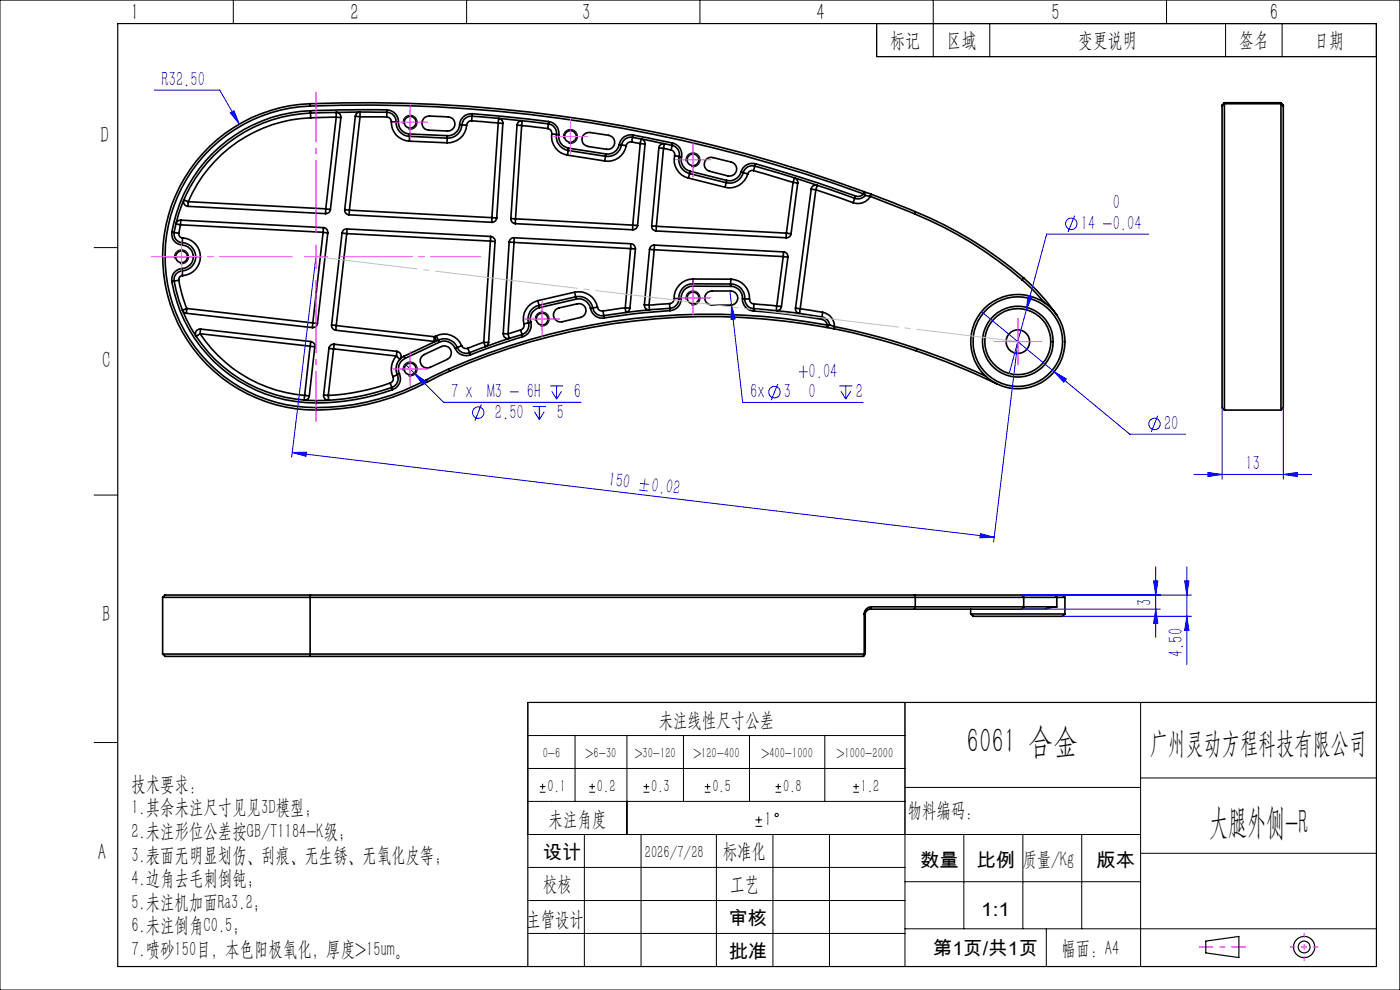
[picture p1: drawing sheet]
<svg xmlns="http://www.w3.org/2000/svg" width="297mm" height="210mm" viewBox="0 0 297 210" stroke-linecap="round" stroke-linejoin="round" font-family="sans-serif">
<g fill="none" stroke="#000" stroke-width=".35">
<path d="M65.8 22a306.1 306.1 0 0 1 117.5 18.7M65.8 22a32.5 32.5 0 0 0-31.3 33.1 32.5 32.5 0 0 0 32.5 31.9M65.8 22v.5M65.8 22.5a32 32 0 0 0-30.8 32.6 32 32 0 0 0 32 31.4M65.8 22.5a305.9 305.9 0 0 1 117.4 18.6M65.9 23.5a31.1 31.1 0 0 0-29.5 25.7M65.9 24a30.6 30.6 0 0 0-29 25.3M65.9 24v1M65.9 23.5v.5M65.9 25a29.4 29.4 0 0 0-26 17.8M71.3 24.8v-.9a.88 .88 0 0 1 1 1M71.3 24.8l1 .1"/>
<path d="M71.3 24.8l-5.4 .2M71.3 24.8l-2.2 19.5M72.3 24.9l-2.2 19.5M75.4 24.7a.83 .83 0 0 1 1-.9v1M75.4 24.7l1 .1M75.4 24.7l-2.3 19.8M76.4 24.8h5.7M76.4 24.8l-2.3 19.8M82.1 23.3a2.53 2.53 0 0 1 2.4 2.6M82.1 23.3h-10.2l-6 .2M82.1 23.8a1.99 1.99 0 0 1 1.9 2.1M82.1 23.8l-16.2 .2"/>
<path d="M82.1 24.8a.96 .96 0 0 1 .9 1M82.1 23.8v1M82.1 23.3v.5M83 25.8a4 4 0 0 0 3.8 4.1M83 25.8l1 .1M84 25.9a3 3 0 0 0 2.9 3M84 25.9h.5M84.5 25.9a2.47 2.47 0 0 0 2.4 2.5M86.8 29.9l8 .4M86.9 28.9l-.1 1M86.9 28.4l8 .4M86.9 28.4v.5"/>
<path d="M86.9 28.9l8 .4M90.2 24.9l.9-.3 4 .2a1.5 1.5 0 0 1 1.4 1.6 1.5 1.5 0 0 1-1.6 1.4l-4-.2a1.51 1.51 0 0 1-1.3-1.1 1.51 1.51 0 0 1 .6-1.6zM94.9 29.3l-.1 1M94.9 28.8v.5M97.5 26.4a2.53 2.53 0 0 1-2.6 2.4M97.5 26.4l.5 .1M98 26.5a3 3 0 0 1-3.1 2.8M98 26.5l1 .1M99 26.6a4 4 0 0 1-4.2 3.7M100 25.6l5.7 .5M100 25.6a1.03 1.03 0 0 0-1 1M100.1 24.7a1.93 1.93 0 0 0-2.1 1.8"/>
<path d="M100.1 24.7l6.1 .4 10.1 1.2M100.1 24.7l-.1 .9M100.2 24.1l16.2 1.7M100.2 24.1a2.47 2.47 0 0 0-2.7 2.3M100.2 24.1l-.1 .6M105.7 26.1l.1-.9a.87 .87 0 0 1 .9 1M105.7 26.1l1 .1M105.7 26.1l-1.3 20.1M106.7 26.2l-1.3 20M109.7 26.6a.84 .84 0 0 1 1.1-.9l-.1 .9M109.7 26.6h1M109.7 26.6l-1.3 19.8"/>
<path d="M110.7 26.6l5.5 .7M110.7 26.6l-1.3 19.8M116.2 27.3a.97 .97 0 0 1 .9 1.1M116.3 26.3a2.01 2.01 0 0 1 1.7 2.2M116.3 26.3l-.1 1M116.4 25.8a2.5 2.5 0 0 1 2.1 2.8M116.4 25.8l-.1 .5M117.1 28.4a4 4 0 0 0 3.3 4.5M117.1 28.4l.9 .1M118 28.5a3 3 0 0 0 2.5 3.4M118 28.5l.5 .1M118.5 28.6a2.5 2.5 0 0 0 2.1 2.8"/>
<path d="M120.4 32.9l7.9 1.2M120.5 31.9l-.1 1M120.5 31.9l7.9 1.3M120.6 31.4l7.9 1.3M120.6 31.4l-.1 .5M123.9 28.5l.4-.3 .9-.1 4 .6a1.5 1.5 0 0 1 1.2 1.7 1.5 1.5 0 0 1-1.7 1.3l-4-.6a1.5 1.5 0 0 1-1.2-1 1.5 1.5 0 0 1 .4-1.6zM128.4 33.2l-.1 .9M128.5 32.7l-.1 .5M131.4 30.6a2.51 2.51 0 0 1-2.9 2.1M131.4 30.6l.5 .1M131.9 30.7a2.93 2.93 0 0 1-3.5 2.5M131.9 30.7l1 .2"/>
<path d="M132.9 30.9a4 4 0 0 1-4.6 3.2M134 30.1l1.8 .4M134 30.1a.94 .94 0 0 0-1.1 .8M134.2 29.1a1.97 1.97 0 0 0-2.3 1.6M134.2 29.1l8.4 1.8M134.2 29.1l-.2 1M134.3 28.6l8.4 1.8M134.3 28.6a2.45 2.45 0 0 0-2.9 2M134.3 28.6l-.1 .5M135.8 30.5l.2-1a1.05 1.05 0 0 1 .8 1M135.8 30.5h1M135.8 30.5l-1.6 17.3"/>
<path d="M136.8 30.5l-1.5 17.3M139.8 31.4a.9 .9 0 0 1 1.2-.8l-.2 .9M139.8 31.4l1 .1M139.8 31.4l-1.5 16.5M140.8 31.5l1.6 .3M140.8 31.5l-1.6 16.5M142.4 31.8a1.06 1.06 0 0 1 .7 1.2M142.6 30.9a1.93 1.93 0 0 1 1.5 2.3M142.6 30.9l-.2 .9M142.7 30.4a2.47 2.47 0 0 1 1.9 2.9M142.7 30.4l-.1 .5M143.1 33a4 4 0 0 0 2.9 4.8"/>
<path d="M143.1 33l1 .2M144.1 33.2a3 3 0 0 0 2.2 3.6M144.1 33.2l.5 .1M144.6 33.3a2.54 2.54 0 0 0 1.8 3M146 37.8l7.8 1.9M146.3 36.8l-.3 1M146.3 36.8l7.8 2M146.4 36.3l7.8 2M146.4 36.3l-.1 .5M149.9 33.7l.9-.3 4.4 1a1.51 1.51 0 0 1 1 1.8 1.51 1.51 0 0 1-1.8 1.1l-3.9-1a1.5 1.5 0 0 1-.6-2.6zM154.1 38.8l-.3 .9M154.2 38.3l-.1 .5"/>
<path d="M157.2 36.5a2.56 2.56 0 0 1-3 1.8M157.2 36.5l.5 .1M157.7 36.6a2.96 2.96 0 0 1-3.6 2.2M157.7 36.6l.9 .3M158.6 36.9a4 4 0 0 1-4.8 2.8M159.8 36.2l8.4 2.5M159.8 36.2a.99 .99 0 0 0-1.2 .7M160.1 35.2a2 2 0 0 0-2.4 1.4M160.1 35.2a285.1 285.1 0 0 1 21.2 6.9M160.1 35.2l-.3 1M160.3 34.7a328.4 328.4 0 0 1 21.2 6.9M160.3 34.7a2.5 2.5 0 0 0-3.1 1.8"/>
<path d="M160.3 34.7l-.2 .5M168.2 38.7l.3-1a.99 .99 0 0 1 .7 1.1M168.2 38.7l1 .1M168.2 38.7l-1.4 10.8M169.2 38.8l-1.4 10.8M259.3 22.5v64l.5 .5M259.8 22v65M259.8 21.8v.2M259.8 21.8l-.5 .5v.2M259.8 21.8h11.9M259.8 22l-.5 .5M259.8 22h11.9"/>
<path d="M271.7 22v65M271.7 21.8v.2M271.7 21.8l.5 .5v.2M271.7 22l.5 .5M272.2 22.5v64l-.5 .5M36.4 49.2a2.38 2.38 0 0 0 2.2 2.8M36.4 59.7a31 31 0 0 0 30.6 25.8M36.4 49.2l.5 .1M36.9 59.6a30.5 30.5 0 0 0 30.1 25.4M36.9 49.3a1.84 1.84 0 0 0 1.8 2.2M36.9 49.3l1 .2M36.9 59.6l-.5 .1"/>
<path d="M37.9 49.5a.85 .85 0 0 0 .8 1M37.9 59.4l-1 .2M37.9 59.4l.7 3.1 1 2.9M38.3 47.7l-.4 1.8M38.3 47.7l30.2 1.6M38.3 46.7a1.07 1.07 0 0 0-1 .8l1 .2M38.3 46.7v1M38.3 46.7l30.3 1.6M38.6 52a2.49 2.49 0 0 1 2.4 2.5 2.49 2.49 0 0 1-2.4 2.5M38.6 57a2.38 2.38 0 0 0-2.2 2.7M38.6 57l.1 .5M38.7 57.5a1.88 1.88 0 0 0-1.8 2.1"/>
<path d="M38.7 51.5a3 3 0 0 1 2.8 3 3 3 0 0 1-2.8 3M38.7 57.5v1M38.7 51.5l-.1 .5M38.7 50.5v1M38.7 58.5a.8 .8 0 0 0-.8 .9M38.7 50.5a4 4 0 0 1 3.8 4 4 4 0 0 1-3.8 4M39.9 43.8l29.2 1.5M39.9 42.8l-.8-.4a.9 .9 0 0 0 .8 1.4M39.9 42.8v1M39.9 42.8l29.2 1.5M68.5 49.3l1 .1M68.5 49.3l-2.1 19.2"/>
<path d="M68.6 48.3a.98 .98 0 0 1 .9 1.1M68.6 48.3l-.1 1M69.1 44.3l1 .1M69.1 44.3v1M69.5 49.4l-2.2 19.2M70.1 44.4a.97 .97 0 0 1-1 .9M72.6 49.5l1 .1M72.6 49.5l-2.3 19.4M73.1 44.5a.97 .97 0 0 0 1 1.1M73.1 44.5l1 .1M73.6 49.6l-2.3 19.5M73.6 49.6l30.4 1.5"/>
<path d="M73.6 48.6a.96 .96 0 0 0-1 .9M73.6 48.6v1M73.6 48.6l30.5 1.6M74.1 45.6l30.2 1.6M74.1 44.6v1M74.1 44.6l30.3 1.6M104 51.1l1 .1M104 51.1l-1.4 21.5M104.1 50.2a1.03 1.03 0 0 1 .9 1M104.1 50.2l-.1 .9M104.4 46.2l-.1 1M104.4 46.2h1"/>
<path d="M105 51.2l-1.4 21.5M105.4 46.2a1.03 1.03 0 0 1-1.1 1M108 51.4h1M108 51.4l-1.2 19.4M108.4 46.4a1.02 1.02 0 0 0 .9 1M108.4 46.4h1M109 51.4l-1.2 19.4M109 51.4l24.8 1.3M109.1 50.4a1.03 1.03 0 0 0-1.1 1M109.1 50.4l-.1 1M109.1 50.4l24.7 1.3M109.3 47.4l24.9 1.3"/>
<path d="M109.4 46.4l-.1 1M109.4 46.4l24.8 1.4M133.8 52.7l1 .1M133.8 52.7l-1.2 12.6M133.8 51.7a1.03 1.03 0 0 1 1 1.1M133.8 51.7v1M134.2 47.8h1.1M134.2 47.8v.9M134.8 52.8l-1.2 12.6M135.3 47.8a1.03 1.03 0 0 1-1.1 .9M137.8 52.9l1 .1M137.8 52.9l-1.1 11.8"/>
<path d="M138.3 47.9a.98 .98 0 0 0 .9 1.1M138.3 47.9l.9 .1M138.8 53l27.4 1.4M138.8 53l-1.1 11.7M138.8 52a.97 .97 0 0 0-1 .9M138.8 52v1M138.8 52l27.4 1.4M139.2 49l27.6 1.4M139.2 48v1M139.2 48l27.6 1.5M147 59.2v1M147 59.2a4 4 0 0 0-4 4.2"/>
<path d="M147 59.2h8M155 59.2v1M155 59.2a4 4 0 0 1 4 4.2M166.2 54.4l.9 .2M166.2 54.4l-1.4 10.5M166.2 53.4a.98 .98 0 0 1 .9 1.2M166.2 53.4v1M166.8 49.5v.9M166.8 49.5l1 .1M167.1 54.6l-1.3 10.4M167.8 49.6a.97 .97 0 0 1-1 .8M172.1 40.1a.96 .96 0 0 1 1.3-.8l-.3 .9"/>
<path d="M172.1 40.1l1 .1M172.1 40.1l-3.3 25.3M173.1 40.2l7.9 2.8M173.1 40.2l-3.3 25.3M181.3 42.1l-.3 .9M181.5 41.6l-.2 .5M183.2 41.1a1.47 1.47 0 0 1-1.7 .5M183.2 41.1l.4 .3M183.3 40.7l1.5 .5M183.3 40.7l-.1 .4M183.3 40.7l.3 .7M183.6 41.4a2.02 2.02 0 0 1-2.3 .7"/>
<path d="M183.6 41.4l1 .3M184.6 41.7a2.96 2.96 0 0 1-3.6 1.3M184.6 41.7l9.4 3.7M184.8 41.2l9.4 3.7M184.8 41.2l-.2 .5M194 45.4a81.9 81.9 0 0 1 22.8 14M194.2 44.9a83.8 83.8 0 0 1 23 14.1M194.2 44.9l-.2 .5M216.8 59.4l2.5 2.3 2.3 2.5M217.2 59a44.5 44.5 0 0 1 7 7.8M217.2 59l-.4 .4M39.5 66.5l26.8 3"/>
<path d="M39.6 65.4l-.7 .3a.32 .32 0 0 0-.1 .4 .32 .32 0 0 0 .3 .2l.4 .2M39.6 65.4l-.1 1.1M39.6 65.4l26.8 3.1M42.4 70.8a29.6 29.6 0 0 0 22.2 13.1M42.4 70.8l23.4 2.6M42.5 69.8a.99 .99 0 0 0-.9 .5 .99 .99 0 0 0 0 1.1l.8-.6M42.5 69.8l-.1 1M42.5 69.8l23.4 2.7M65.8 73.4l1 .2M65.8 73.4l-1.2 10.5M65.9 72.5a.97 .97 0 0 1 .9 1.1M65.9 72.5l-.1 .9"/>
<path d="M66.4 68.5l-.1 1M66.4 68.5l.9 .1M66.8 73.6l-1.2 10.4M67.3 68.6a.97 .97 0 0 1-1 .9M69.8 73.9l1 .1M69.8 73.9l-1.1 9.9M70.3 68.9a1.03 1.03 0 0 0 .9 1.2M70.3 68.9l1 .2M70.8 74l-1.2 9.9M70.8 74l13.3 1.5M70.9 73a1.03 1.03 0 0 0-1.1 .9M70.9 73l-.1 1"/>
<path d="M70.9 73l13.3 1.5M71.2 70.1l20.8 2.3M71.3 69.1l-.1 1M71.3 69.1l20.9 2.3M83.4 79.9a1 1 0 0 1-.6 1.3M84.1 75.5a4.1 4.1 0 0 0-.7 4.4M84.2 74.5a1.02 1.02 0 0 1 .6 1.7l-.7-.7M84.2 74.5l-.1 1M84.3 79.5a2.03 2.03 0 0 1-1.2 2.7M84.3 79.5l-.9 .4M84.7 79.3a2.49 2.49 0 0 1-1.4 3.3M84.7 79.3l-.4 .2"/>
<path d="M85.7 75.6a2.99 2.99 0 0 0-1.4 3.9M85.7 75.6l.2 .4M85.9 76a2.48 2.48 0 0 0-1.2 3.3M89.6 75.5l4-2a1.5 1.5 0 0 1 2 .7 1.5 1.5 0 0 1-.7 2l-3.6 1.7a1.49 1.49 0 0 1-1.9-.5 1.49 1.49 0 0 1 .2-1.9zM92.2 71.4l.4 .9-.6 .1M92.2 71.4l-.2 1M92.5 71.3l.5 .8M92.5 71.3a4 4 0 0 1 5.4 2M92.5 71.3l-.3 .1M93 72.1a3 3 0 0 1 4 1.6M93 72.1l-7.3 3.5M93 72.1l.2 .5"/>
<path d="M93.2 72.6a2.49 2.49 0 0 1 3.4 1.3M93.2 72.6l-7.3 3.4M95.2 78.3l-4.8 2.3M95.2 78.3l.2 .4M95.4 78.7l-4.7 2.3M96.6 73.9a2.54 2.54 0 0 0 3.2 1.4M97 73.7a2.03 2.03 0 0 0 2.6 1.1M97 73.7l-.4 .2M97.9 73.3l-.9 .4M97.9 73.3a1.03 1.03 0 0 0 1.3 .6M99.2 73.9l.4 .9M99.6 74.8l.2 .5"/>
<path d="M102.6 72.6l.3 .8a.76 .76 0 0 0 .7-.7M102.6 72.6l1 .1M102.6 72.6l-3.4 1.3M106.8 70.8a.92 .92 0 0 0 1.3 .9l-.3-.9M106.8 70.8h1M110.5 70l.2 1M110.5 70l-2.7 .8M110.7 71l-4.2 1.3-6.9 2.5M110.7 71l.2 .4M110.9 71.4l-5.6 1.8-5.5 2.1M111.2 68.7a1.01 1.01 0 0 1-.7 1.3M112.1 68.5a2.06 2.06 0 0 1-1.4 2.5"/>
<path d="M112.1 68.5l-.9 .2M112.6 68.3a2.58 2.58 0 0 1-1.7 3.1M112.6 68.3l-.5 .2M114.1 63.8l.2 1M114.1 63.8a4 4 0 0 0-2.9 4.9M114.3 64.8a2.98 2.98 0 0 0-2.2 3.7M114.3 64.8l.1 .5M114.4 65.3a2.43 2.43 0 0 0-1.8 3M117.8 65.8l.8-.5 3.9-.9a1.48 1.48 0 0 1 1.8 1.2 1.48 1.48 0 0 1-1.1 1.7l-4 1a1.5 1.5 0 0 1-1.6-.8 1.5 1.5 0 0 1 .2-1.7zM121.9 62a4.1 4.1 0 0 1 4.9 3.1M121.9 62l.2 1M121.9 62l-7.8 1.8"/>
<path d="M122.1 63a3 3 0 0 1 3.7 2.3M122.1 63l.1 .5M122.1 63l-7.8 1.8M122.2 63.5a2.53 2.53 0 0 1 3.1 1.9M122.2 63.5l-7.8 1.8M125.3 65.4a2.52 2.52 0 0 0 2.9 2M125.8 65.3a1.96 1.96 0 0 0 2.3 1.6M125.8 65.3l-.5 .1M126.8 65.1l-1 .2M126.8 65.1a.97 .97 0 0 0 1.1 .9M127.9 66l.2 .9M128.1 66.9l.1 .5"/>
<path d="M132.6 65.3l.2 .9a.83 .83 0 0 0 .8-.8M132.6 65.3l1 .1M132.6 65.3l-4.7 .7M136.7 64.7a.9 .9 0 0 0 1.1 .9l-.1-.9M136.7 64.7h1M142 64.4l.1 1M142 64.4l-4.3 .3M142.1 65.4a140.1 140.1 0 0 0-14 1.5M142.1 65.4v.5M142.1 65.9a137.9 137.9 0 0 0-13.9 1.5M143 63.4a1.09 1.09 0 0 1-1 1M144 63.3a2.05 2.05 0 0 1-1.9 2.1"/>
<path d="M144 63.3l-1 .1M144.5 63.3a2.47 2.47 0 0 1-2.4 2.6M144.5 63.3h-.5M147 60.7a2.47 2.47 0 0 0-2.5 2.6M147 60.2a2.96 2.96 0 0 0-3 3.1M147 60.7h8M147 60.2v.5M147 60.2h8M149.8 62.3l.8-.5 .4-.1h4a1.5 1.5 0 0 1 1.5 1.5 1.5 1.5 0 0 1-1.5 1.5h-4a1.52 1.52 0 0 1-1.2-2.4zM155 60.7a2.47 2.47 0 0 1 2.5 2.7M155 60.2a2.96 2.96 0 0 1 3 3.2M155 60.2v.5"/>
<path d="M157.5 63.4a2.48 2.48 0 0 0 2.3 2.6M157.5 63.4h.5M158 63.4a1.99 1.99 0 0 0 1.9 2.1M158 63.4h1M159 63.4a.97 .97 0 0 0 .9 1.1M159.8 66a149.1 149.1 0 0 1 14.5 1.7M159.9 65.5a148.1 148.1 0 0 1 14.4 1.7M159.9 65.5l-.1 .5M159.9 64.5v1M159.9 64.5l4.9 .4M164.8 64.9l-.1 .9a.86 .86 0 0 0 1.1-.8M164.8 64.9l1 .1"/>
<path d="M168.8 65.4a.97 .97 0 0 0 .8 1.1l.2-1M168.8 65.4l1 .1M169.8 65.5l4.7 .7M174.3 67.7a1.53 1.53 0 0 1 1.2 1.3M174.3 67.2a2.02 2.02 0 0 1 1.7 1.7M174.3 67.2v.5M174.5 66.2l-.2 1M174.5 66.2a3.1 3.1 0 0 1 2.5 3.1M175.4 69.5a136.9 136.9 0 0 0-80 9.2M175.4 69.5l1.5 .2M175.5 69a136.8 136.8 0 0 0-80.3 9.3M175.5 69l-.1 .5"/>
<path d="M176 68.9l1 .4M176 68.9l-.5 .1M176 68.9l-.6 .6M176.9 69.7a146.9 146.9 0 0 1 17.5 4.7M177 69.3a135.9 135.9 0 0 1 17.6 4.7M177 69.3l-.1 .4M194.4 74.4a161.2 161.2 0 0 1 17.2 7.1M194.6 74a133 133 0 0 1 14.5 5.8M194.6 74l-.2 .4M64.6 83.9l-.1 1a.97 .97 0 0 0 1.1-.9M64.6 83.9l1 .1M67 85v.5"/>
<path d="M67 86.5v.5M68.7 83.8a.9 .9 0 0 0 1 1l-.1-.9M68.7 83.8l.9 .1M82.8 81.2l.3 1M82.8 81.2a46.7 46.7 0 0 1-13.2 2.7M83.1 82.2a48.2 48.2 0 0 1-16.1 2.8M83.1 82.2l.2 .4M83.3 82.6a47.9 47.9 0 0 1-16.3 2.9M90.4 80.6a49.6 49.6 0 0 1-23.4 5.9M90.4 80.6l.3 .4M90.7 81a50.2 50.2 0 0 1-23.7 6M259.8 87h11.9"/>
<path d="M34.5 126.7h31.3M34.5 138.7h31.3M34.5 138.7l.5 .5h30.8M34.5 126.7v12M65.8 126.7h128.4M65.8 138.7h117.5M65.8 126.7v12M65.8 138.7v.5M65.8 126.2h128.2M65.8 139.2h117.4M65.8 126.2h-30.8l-.5 .5M65.8 126.2v.5"/>
<path d="M183.3 130.2v8.5M183.3 138.7l-.1 .5M183.3 130.2h.3M183.3 138.7h.3M183.6 130.2v8.5M183.6 138.7l-.4 .5M184.6 129.2a1.16 1.16 0 0 0-1 1M184.6 129.2h9.4M184.8 128.7h9.4M184.8 128.7a1.51 1.51 0 0 0-1.5 1.5M184.8 128.7l-.2 .5M194 126.2h22.8"/>
<path d="M194 129.2h22.8M194 126.2l.2 .5M194.2 126.7h23M194.2 128.7h23M194.2 126.7v2M194.2 128.7l-.2 .5M205.9 130.2h20M205.9 130.2l.5 .5h19l.5-.5M205.9 129.2v1M216.8 126.2h7M216.8 126.2l.4 .5M217.2 126.7h7"/>
<path d="M217.2 128.7h7M217.2 126.7v2M217.2 128.7l-.4 .5M223.8 126.2h1.6l.5 .5M223.8 126.2l.4 .5M224.2 128.7l-.9 .1a12.8 12.8 0 0 1-4.6 .4h-1.9M224.2 126.7h1.7M224.2 126.7v2M225.9 126.7v3.5"/>
<circle cx="87" cy="25.9" r="1.24"/>
<circle cx="121" cy="28.9" r="1.24"/>
<circle cx="147" cy="33.9" r="1.24"/>
<circle cx="38.5" cy="54.5" r="1.24"/>
<circle cx="87" cy="78.3" r="1.24"/>
<circle cx="115" cy="67.7" r="1.27"/>
<circle cx="147" cy="63.2" r="1.24"/>
<circle cx="215.9" cy="72.5" r="7.5"/>
<circle cx="215.9" cy="72.5" r="10"/>
<circle cx="215.9" cy="72.5" r="7"/>
<circle cx="215.9" cy="72.5" r="9.5"/>
<circle cx="215.9" cy="72.5" r="2.5"/>
</g>
<g fill="none" stroke="#00f" stroke-width=".21">
<path d="M32.7 19.1h13.9l4.2 7.2M48.9 23.9l.7-.4 1.2 2.8zM67 54.5l-5.1 42.5M228 45.7l-1.4 3.5M243.7 49.7h-21.7l-7.9 29.5M86.1 77.4l1.8 1.8M87.9 79.2l2.4 1.8-.6 .6zM87.9 79.2l6.2 6.1h29.2M154.8 61.7l.4 3M155.2 64.7l.8 3-.9 .1zM155.2 64.7l2.4 20.7h25.5M208.2 66.1l31.5 26h11.8"/>
<path d="M215.9 72.5l-5.1 42.5M218.1 62.7l.8 .2-1.2 2.8zM223.6 78.8l2.6 1.6-.5 .7zM62 96l3-.1-.1 .9zM62 96l148.9 18M102.1 85.8l-1.3 3.4M113 86.2h2.8M113.4 87.3l1 1.7M114.4 86.2v2.8M115.5 87.3l-1.1 1.7M116.7 81.9h2.8M117.1 83l1 1.7"/>
<path d="M118.1 81.9v2.8M119.1 83l-1 1.7M165 81.4l-1.4 3.5M178 81.9h2.8M178.4 83l1 1.7M179.4 81.9v2.8M180.5 83l-1.1 1.7M245.6 88.2l-1.4 3.4M259.3 86.5v15.2M272.2 86.5v15.2M208 113.2l2.9 .8-3 .1zM253.3 100.6h24.9"/>
<path d="M256.3 100.2l3 .4-3 .5zM272.2 100.6l3-.4v.9zM216.8 126.2h36M216.8 129.2h29.4M225.4 130.7h27.4M244.7 123.2h.9l-.4 3zM245.2 120.2v15M245.2 129.2l.4 3h-.9zM251.3 123.2h.9l-.4 3zM251.8 120.2v20.8M251.8 130.7l.4 3h-.9z"/>
<circle cx="227.3" cy="47.5" r="1.22"/>
<circle cx="101.4" cy="87.5" r="1.21"/>
<circle cx="164.3" cy="83.2" r="1.22"/>
<circle cx="244.9" cy="89.9" r="1.2"/>
</g>
<g fill="none" stroke="#000" stroke-width=".21">
<path d="M0 0h297v210h-297zM49.5 0v5M99 0v5M148.5 0v5M186 5h106v7h-106zM198 0v12M210 5v7M247.5 0v5M260 5v7M272 5v7M85.5 26.3a1.5 1.5 0 0 1 1.4-1.9 1.5 1.5 0 0 1 1.6 1.7 1.5 1.5 0 0 1-1.9 1.3M119.6 29.3a1.51 1.51 0 0 1 1.3-1.9 1.51 1.51 0 0 1 1.6 1.7 1.51 1.51 0 0 1-1.9 1.3"/>
<path d="M145.6 34.3a1.5 1.5 0 0 1 1.3-1.9 1.5 1.5 0 0 1 1.6 1.6 1.5 1.5 0 0 1-1.9 1.3M20 52.5h5M37.1 54.8a1.49 1.49 0 0 1 1.3-1.8 1.49 1.49 0 0 1 1.6 1.6 1.49 1.49 0 0 1-1.9 1.3M85.5 78.7a1.51 1.51 0 0 1 1.4-1.9 1.51 1.51 0 0 1 1.6 1.6 1.51 1.51 0 0 1-1.9 1.3M113.6 68.1a1.5 1.5 0 0 1 1.3-1.9 1.5 1.5 0 0 1 1.6 1.6 1.5 1.5 0 0 1-1.9 1.3M145.6 63.6a1.51 1.51 0 0 1 1.3-1.9 1.51 1.51 0 0 1 1.6 1.6 1.51 1.51 0 0 1-1.9 1.4M20 105h5M20 157.5h5M112 156h80M122 156v14M133 156v21M145 156v14"/>
<path d="M159 156v14M175 156v14M242 149v56M112 163h80M112 170h80M114.5 168.1h1.2M114.5 166.9h1.2M115.1 166.3v1.2M124 177v28M125 168.1h1.2M125 166.9h1.2M125.6 166.3v1.2"/>
<path d="M136 177v28M136.5 168.1h1.2M136.5 166.9h1.2M137.1 166.3v1.2M149.5 168.1h1.2M149.5 166.9h1.2M150.1 166.3v1.2M152 177v28M160.3 175.3h1.4M160.3 173.9h1.4M161 173.2v1.4M164 177v28"/>
<path d="M164.5 168.1h1.2M164.5 166.9h1.2M165.1 166.3v1.2M176 177v28M181 168.1h1.2M181 166.9h1.2M181.6 166.3v1.2M192 167h50M204.5 177v20M217 177v20M229.5 177v20M242 177h-130v-28h80v56"/>
<path d="M242 165h50M112 198h80M112 191h80M112 184h80M192 197h100M192 187h50M222 197v8M242 181h50"/>
<circle cx="164.7" cy="172.9" r=".35"/>
</g>
<g fill="none" stroke="#000" stroke-width=".25">
<path d="M25 5h267v200h-267zM292 149h-180v56M255.8 199.6l7-1v4.5l-7-1z"/>
<circle cx="276.7" cy="200.9" r="2.25"/>
<circle cx="276.7" cy="200.9" r="1.24"/>
</g>
<path d="M67 54.5l148.9 18" fill="none" stroke="#c0c0c0" stroke-width=".21" stroke-dasharray="30.5 1.3 1.3 1.3" stroke-dashoffset="8.8" stroke-linecap="butt"/>
<path d="M276.7 197.9v6M273.7 200.9h6" fill="none" stroke="#f0f" stroke-width=".21" stroke-dasharray="30.5 1.3 1.3 1.3" stroke-dashoffset="29.4" stroke-linecap="butt"/>
<path d="M254.3 200.9h10" fill="none" stroke="#f0f" stroke-width=".21" stroke-dasharray="30.5 1.3 1.3 1.3" stroke-dashoffset="27.4" stroke-linecap="butt"/>
<g fill="none" stroke="#f0f" stroke-width=".21" stroke-dasharray="30.5 1.3 1.3 1.3" stroke-linecap="butt">
<path d="M84.5 25.9h-1.2M87 23.4v-1.2M87 28.4v1.3M89.5 25.9h1.3M118.5 28.9h-1.2M121 26.4v-1.2M121 31.4v1.3M123.5 28.9h1.3M144.5 33.9h-1.2M147 31.4v-1.3M147 36.4v1.2M149.5 33.9h1.3"/>
<path d="M36 54.5h-1.2M38.5 52v-1.3M38.5 57v1.2M41 54.5h1.3M84.5 78.2h-1.2M87 75.7v-1.2M89.5 78.2h1.3M112.5 67.7h-1.2M115 65.2v-1.3M115 70.2v1.2M117.5 67.7h1.3M144.5 63.2h-1.2"/>
<path d="M147 60.7v-1.3M147 65.7v1.2M149.5 63.2h1.3M213.4 72.5h-2.5M215.9 70v-2.5M215.9 75v2.5M218.4 72.5h2.5M87 80.7v1.3"/>
</g>
<path d="M62 54.5h-30M67 49.5v-30M67 59.5v30M72 54.5h30" fill="none" stroke="#f0f" stroke-width=".21" stroke-dasharray="30.5 1.3 1.3 1.3" stroke-dashoffset="15" stroke-linecap="butt"/>
<g fill="none" stroke="#f0f" stroke-width=".21">
<path d="M84.5 25.9h5M87 23.5v4.9M118.5 29h5M121 26.4v5.1M144.5 33.9h5M147 31.4v5M36 54.5h5M38.5 52v5M64.5 54.5h5M67 52v5M84.5 78.3h5M87 75.8v5"/>
<path d="M112.5 67.7h5M115 65.2v5M144.5 63.2h5M147 60.7v5M213.4 72.5h5M215.9 70v5"/>
</g>
<g fill="#00f">
<path d="M155.2 64.7l-.1 3.1 .9-.1zM218.1 62.7l-.4 3 1.2-2.8zM223.6 78.8l2.1 2.3 .5-.7zM48.9 23.9l1.9 2.4-1.2-2.8zM87.9 79.2l1.8 2.4 .6-.6z"/>
<path d="M256.3 100.2l3 .4-3 .5zM272.2 100.6l3-.4v.9z"/>
<path d="M62 96l3-.1-.1 .9zM208 113.2l2.9 .8-3 .1z"/>
<path d="M244.7 123.2h.9l-.4 3zM245.2 129.2l.4 3h-.9zM251.3 123.2h.9l-.4 3zM251.8 130.7l.4 3h-.9z"/>
</g>
<g font-size="7.5">
<text x="205.1" y="159.8">6061 合金</text>
<text x="256.5" y="177">大腿外侧-R</text>
</g>
<text font-size="6.3" x="243.8" y="159.7">广州灵动方程科技有限公司</text>
<g font-size="5">
<text x="27.7" y="4.3">1</text>
<text x="74.4" y="4.3">2</text>
<text x="123.5" y="4.3">3</text>
<text x="173.2" y="4.3">4</text>
<text x="223.1" y="4.3">5</text>
<text x="269.4" y="4.3">6</text>
<text x="21.3" y="30.3">D</text>
<text x="21.7" y="78.1">C</text>
<text x="21.7" y="131.9">B</text>
<text x="20.7" y="182.5">A</text>
</g>
<g font-size="4.4">
<text x="188.9" y="9.9">标记</text>
<text x="200.9" y="9.9">区域</text>
<text x="228.7" y="9.9">变更说明</text>
<text x="262.9" y="9.9">签名</text>
<text x="278.8" y="9.9">日期</text>
<text x="139.8" y="154.2">未注线性尺寸公差</text>
<text x="27.9" y="167.8">技术要求：</text>
<text x="27.9" y="172.8">1.其余未注尺寸见见3D模型；</text>
<text x="192.6" y="173.3">物料编码：</text>
<text x="27.9" y="177.8">2.未注形位公差按GB/T1184-K级；</text>
<text x="116.4" y="175.2">未注角度</text>
<text x="162.2" y="175.2">1</text>
<text x="27.9" y="182.8">3.表面无明显划伤、刮痕、无生锈、无氧化皮等；</text>
<text x="153.3" y="181.9">标准化</text>
<text x="27.9" y="187.8">4.边角去毛刺倒钝;</text>
<text x="115.2" y="188.9">校核</text>
<text x="154.9" y="188.9">工艺</text>
<text x="27.9" y="192.8">5.未注机加面Ra3.2；</text>
<text x="27.9" y="197.8">6.未注倒角C0.5；</text>
<text x="111.7" y="196.3">主管设计</text>
<text x="27.9" y="202.8">7.喷砂150目，本色阳极氧化，厚度&gt;15um。</text>
<text x="225.2" y="202.5">幅面：A4</text>
</g>
<g font-size="4.4" fill="#00f">
<text x="34.3" y="18.2">R32.50</text>
<text x="236.1" y="44.4">0</text>
<text x="229.3" y="48.8">14 -0.04</text>
<text x="169.4" y="80.1">+0.04</text>
<text x="95.7" y="84.5">7 x M3 - 6H</text>
<text x="105" y="88.8">2.50</text>
<text x="118.1" y="88.8">5</text>
<text x="121.8" y="84.5">6</text>
<text x="159.1" y="84.5">6x</text>
<text x="166.3" y="84.5">3</text>
<text x="171.5" y="84.5">0</text>
<text x="181.6" y="84.5">2</text>
<text x="246.9" y="91.2">20</text>
<text x="264.2" y="99.8">13</text>
<text x="129" y="103.2" transform="rotate(7 129 103.2)">150 ±0.02</text>
<text x="244.3" y="128.5" transform="rotate(-90 244.3 128.5)">3</text>
<text x="250.9" y="139.4" transform="rotate(-90 250.9 139.4)">4.50</text>
</g>
<g font-size="4.1">
<text x="115.2" y="182.2">设计</text>
<text x="195.3" y="183.9">数量</text>
<text x="207.2" y="183.9">比例 质量/Kg</text>
<text x="232.6" y="183.9">版本</text>
<text x="154.6" y="196.3">审核</text>
<text x="208.2" y="194.2">1:1</text>
<text x="154.6" y="203.3">批准</text>
<text x="197.9" y="202.6">第1页/共1页</text>
</g>
<g font-size="3.8">
<text x="116.1" y="168">0.1</text>
<text x="126.6" y="168">0.2</text>
<text x="138.1" y="168">0.3</text>
<text x="151.1" y="168">0.5</text>
<text x="166.1" y="168">0.8</text>
<text x="182.6" y="168">1.2</text>
<text x="136.8" y="182">2026/7/28</text>
</g>
<g font-size="3.1">
<text x="115.1" y="160.7">0-6</text>
<text x="124.2" y="160.7">&gt;6-30</text>
<text x="134.6" y="160.7">&gt;30-120</text>
<text x="147.1" y="160.7">&gt;120-400</text>
<text x="161.5" y="160.7">&gt;400-1000</text>
<text x="177.5" y="160.7">&gt;1000-2000</text>
</g>
</svg>
